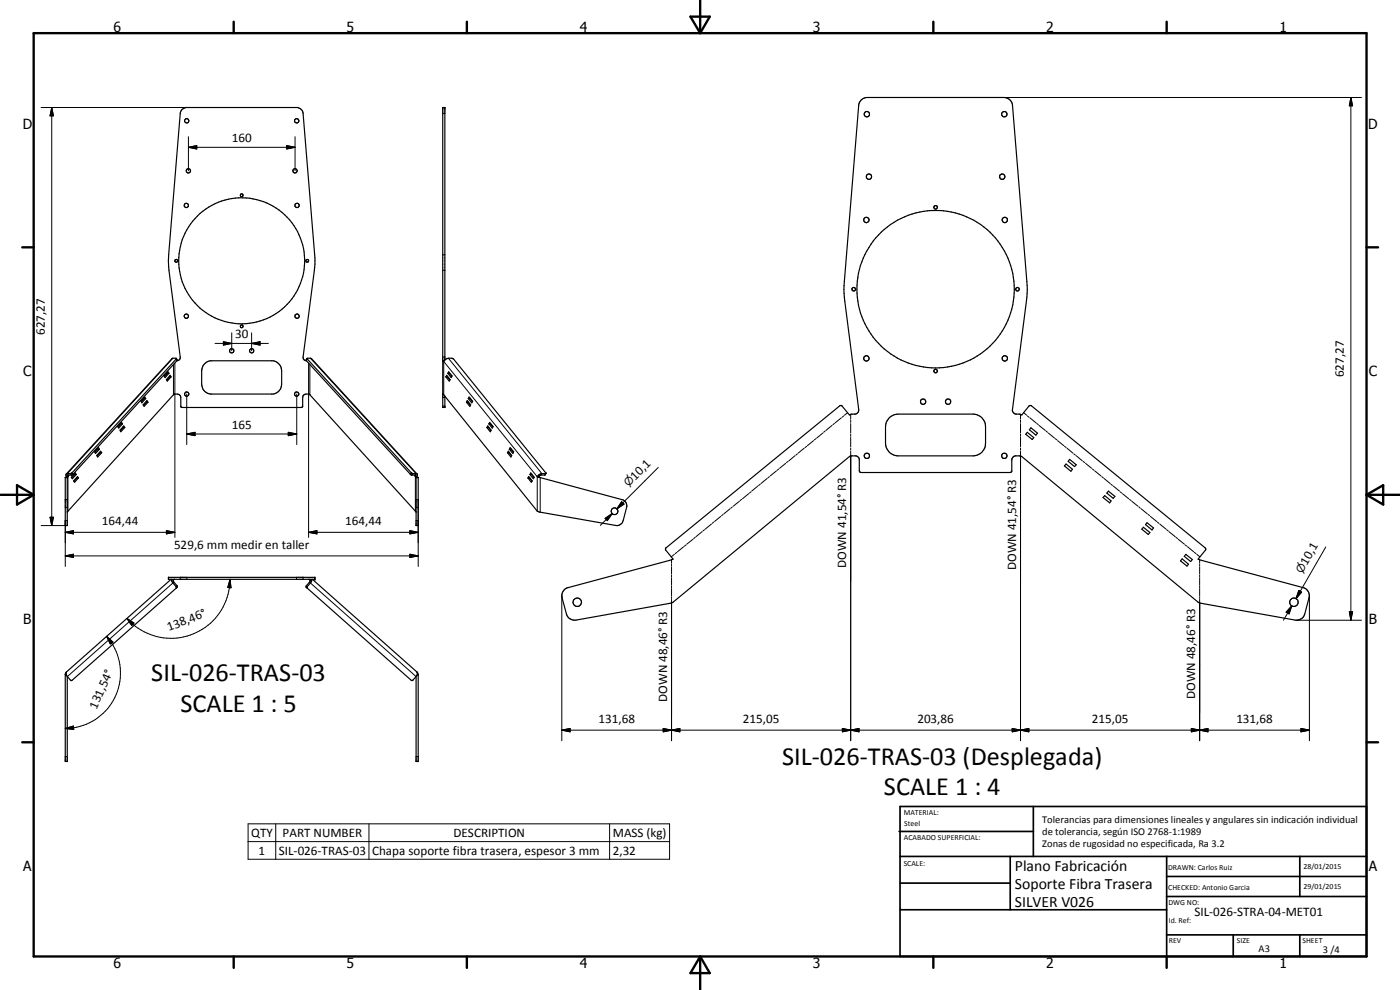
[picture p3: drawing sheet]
<svg xmlns="http://www.w3.org/2000/svg" width="420mm" height="297mm" viewBox="0 0 420 297" stroke-linecap="round" stroke-linejoin="round" font-family="sans-serif">
<g fill="none" stroke="#000" stroke-width=".35">
<path d="M258.5 29.9l.7-.4 1-.2h41.2a2.55 2.55 0 0 1 2.5 2.2l4.4 55.3-.3 3.5-4.2 32.8 .2 .5 .8 .6 1.9 .3 2.2-2.8 .6 .1 52.2 42.6 .2 .5-2.3 2.9 31.5 8.5a2.41 2.41 0 0 1 1.7 3.1l-1.2 4.8a2.62 2.62 0 0 1-2.9 1.9l-28.9-5.3-53.5-44h-1.6l-.8 .5-.3 .7v3.4l-.4 .4h-44.8l-.5-.5v-3.5a1.21 1.21 0 0 0-1-1h-1.4l-.6 .2-53.1 43.8-28.9 5.3a2.62 2.62 0 0 1-2.9-1.9l-1.3-4.8a2.49 2.49 0 0 1 1.8-3.1l31.5-8.5-2.3-2.9 .2-.5 52.1-42.6 .6-.1 2.3 2.8 2.1-.3 .6-.6 .1-.7-4.2-32.6-.2-3.5 4.4-55.3 .4-1zM43.2 119.4l.1 .2M43.3 119.6l-.9 1M43.3 119.6h.4M43.5 119.1l.2 .5-1.1 1.3-.3-.5zM50.2 111.8l.1 .2M50.3 112h.4M50.3 112l-1 1M50.4 111.5l.3 .5-1.1 1.3-.4-.5zM50.8 112.9l.2 .2M51 113.1h.3M51 113.1l-1 1"/>
<path d="M51.1 112.6l.2 .5-1.1 1.2-.3-.4zM51.6 107.6l-31.7 34.6M51.6 107.6h1.3M51.6 107.6h.1M52.9 107.6l-31.3 34.3-.4 .2-1.4 .2 .2 .7M52.9 107.6l.3 .5-31.4 34.3-1.3 .1-.2 .2 .1 .3M53.1 108.2l.8-.4 .2-.7-3.4-26-.2-2.8 3.6-44.2 .3-1 1.3-.8h33.6a2.01 2.01 0 0 1 1.7 1.8l3.5 43.3-.2 3.7-3.3 26 .1 .7 .9 .4M61.4 109.1l.6-.5 1.1-.4h18.8a3.1 3.1 0 0 1 2.6 3.1v3.9a3 3 0 0 1-2.6 3h-18.8a3 3 0 0 1-2.6-3l.1-4.3 .3-1.1zM92.1 107.6l31.3 34.3 .5 .2 1.4 .2-.2 .7M92.1 107.6l-.2 .5 31.3 34.3 1.4 .1 .2 .2-.1 .3M92.1 107.6h.1M92.1 107.6h1.4l31.7 34.6"/>
<path d="M132.9 118.2l28.3 35.2 23.5 4.2a1.95 1.95 0 0 0 2.3-1.4l1.1-4.2a1.91 1.91 0 0 0-1.5-2.1l-24.7-6.7M132.9 108.2h.4M132.9 118.3h.1M132.9 108.2l.3 .3 .1-.3M133.3 108.2l1.3-.7h1l.5 .2 27.8 34.3M133.5 108v-75.7h-.6v90h.6v-3.5M133.8 113.1h.5M134.1 112.6l1 1.3-.3 .4-1-1.2zM134.3 113.1l.7 .9M134.3 112.9v.2M134.4 112h.4M134.7 111.5l1 1.3-.3 .5-1-1.3z"/>
<path d="M134.8 112l.8 .9M134.9 111.9l-.1 .1M140.5 119.6h.5M140.8 119.1l1 1.3-.2 .5-1.1-1.3zM141 119.6l.8 .9M141.1 119.5l-.1 .1M29.3 134.6l.1 .2M29.4 134.8l-.9 1M29.4 134.8h.4M29.5 134.3l.3 .5-1.2 1.3-.2-.5zM30 135.6l.1 .2M30.1 135.8h.4"/>
<path d="M30.1 135.8l-.9 1.1M30.2 135.4l.3 .4-1.2 1.3-.3-.4zM36.3 127l.1 .2M36.4 127.2l-.9 1M36.4 127.2h.4M36.5 126.7l.3 .5-1.2 1.2-.3-.4zM36.9 128.1l.1 .2M37 128.3h.5M37 128.3l-.9 1M37.2 127.8l.3 .5-1.2 1.2-.3-.4zM43.9 120.5l.1 .2M44 120.7h.4"/>
<path d="M44 120.7l-.9 1M44.1 120.2l.3 .5-1.1 1.2-.3-.4zM140 120.7h.4M140.2 120.2l1.1 1.3-.3 .4-1-1.2zM140.4 120.7l.8 .9M140.5 120.5l-.1 .2M146.1 128.3h.5M146.4 127.8l1 1.3-.3 .4-1-1.2zM146.6 128.3l.8 .9M146.6 128.1v.2M146.7 127.2h.5M147 126.7l1 1.3-.3 .4-1-1.2z"/>
<path d="M147.2 127.2l.7 .9M147.2 127v.2M152.3 135.8h.4M152.6 135.4l1 1.3-.3 .4-1-1.3zM152.7 135.8l.8 1M152.8 135.7l-.1 .1M152.9 134.8h.4M153.1 134.3l1.1 1.3-.3 .5-1-1.3zM153.3 134.8l.8 .9M153.4 134.7l-.1 .1M266.7 125.5l1.5-1 1.3-.3h22.5a3.7 3.7 0 0 1 3.8 3.8v5a3.7 3.7 0 0 1-3.8 3.8h-22.5a3.8 3.8 0 0 1-3.7-3.8v-5.4l.2-.9zM308.3 129.7l1.9 1.6-.4 .6-2-1.6z"/>
<path d="M309.4 128.4l2 1.6-.5 .6-2-1.7zM319.9 139.2l1.9 1.6-.4 .6-2-1.6zM321 137.8l2 1.6-.5 .6-1.9-1.6zM19.6 143.3h.6M20 143l-.4 .3v14.4h.6v-14.4l.2-.3M20 143h.4M20.2 153.6l31.9-35.2 .4-.2 1 .1 .6 .5 .2 3.2 .3 .3h35.9l.3-.3 .1-3.2 .7-.5h1.2l32.1 35.3M22.3 142.2l.2 .2M22.5 142.4h.4M22.5 142.4l-1 1M22.6 141.9l.3 .5-1.2 1.2-.3-.4zM23 143.3l.1 .1"/>
<path d="M23.1 143.4l-.9 1M23.1 143.4h.4M23.3 143l.2 .4-1.1 1.3-.3-.4zM124.7 143h.4M124.7 143l.1 .2M124.8 143.2l.1 .1M124.9 143.3v14.4h.6v-14.4M124.9 143.3h.6M125.1 143l.4 .3M158.4 143.4h.5M158.7 143l1 1.3-.2 .4-1.1-1.3zM158.9 143.4l.8 1"/>
<path d="M159 143.3l-.1 .1M159 142.4h.5M159.3 141.9l1 1.3-.2 .4-1.1-1.2zM159.5 142.4l.8 .9M159.6 142.2l-.1 .2M161.2 143h.5M161.2 143l.7 .3M161.7 143l.2 .2M163.9 142l-.1 .1a2.26 2.26 0 0 0-2.4 .7l-.2 .2M163.9 142l-.4 .5h-1.1l-.7 .5M331.5 148.7l1.9 1.6-.4 .6-2-1.6zM332.6 147.4l2 1.5-.5 .6-1.9-1.5z"/>
<path d="M343.1 158.2l2 1.6-.5 .6-1.9-1.6zM344.2 156.8l2 1.6-.5 .6-1.9-1.6zM50.5 173.2h44v.6h-44zM51.3 173.8l-31.3 27.8M51.5 173.8l.3 1 1.1 1.3v.4M51.9 173.8l.2 .2M52.4 173.8l-.4 .3 .1 .4 1.1 1.4-.3 .6M52.9 176.5l-31.3 27.6-.5-.1-1-1.2-.3-.7 .2-.5M92.2 176.5l31.2 27.6h.5l1-1.1M92.7 173.8l.4 .3v.3l-1.2 1.5 .3 .6M93.1 173.8l-.1 .2M93.5 173.8l-.2 1-1.2 1.3 .1 .4"/>
<path d="M93.8 173.8l31.3 27.8M354.8 167.7l1.9 1.6-.5 .5-1.9-1.5zM355.9 166.3l1.9 1.6-.5 .6-1.9-1.6zM19.6 202.5h.3M20 201.6l-.4 .6v26.3h.6v-25.6M125.1 201.6l.2 .7-.4 .7M125.1 201.6l.4 .9M125.2 202.5h.3M125.5 202.5v26h-.6v-25.6"/>
<circle cx="56" cy="36.2" r=".64"/>
<circle cx="89" cy="36.3" r=".63"/>
<circle cx="260.2" cy="34.3" r=".81"/>
<circle cx="301.4" cy="34.2" r=".81"/>
<circle cx="56.5" cy="51.3" r=".64"/>
<circle cx="72.5" cy="58.6" r=".42"/>
<circle cx="88.5" cy="51.2" r=".64"/>
<circle cx="260.8" cy="53" r=".8"/>
<circle cx="300.8" cy="53" r=".8"/>
<circle cx="52.9" cy="78.2" r=".42"/>
<circle cx="55.9" cy="61.6" r=".63"/>
<circle cx="72.5" cy="78.2" r="18.9"/>
<circle cx="89.1" cy="61.6" r=".65"/>
<circle cx="92.2" cy="78.3" r=".41"/>
<circle cx="260" cy="66" r=".81"/>
<circle cx="280.8" cy="62.2" r=".51"/>
<circle cx="301.6" cy="66" r=".8"/>
<circle cx="55.9" cy="94.9" r=".64"/>
<circle cx="72.5" cy="97.9" r=".41"/>
<circle cx="89.2" cy="94.9" r=".64"/>
<circle cx="256.2" cy="86.8" r=".53"/>
<circle cx="280.8" cy="86.8" r="23.6"/>
<circle cx="305.4" cy="86.8" r=".53"/>
<circle cx="56" cy="118.2" r=".64"/>
<circle cx="69.6" cy="105.2" r=".65"/>
<circle cx="75.5" cy="105.2" r=".64"/>
<circle cx="89" cy="118.3" r=".64"/>
<circle cx="260" cy="107.5" r=".8"/>
<circle cx="280.8" cy="111.3" r=".52"/>
<circle cx="301.5" cy="107.5" r=".8"/>
<circle cx="260.2" cy="136.8" r=".81"/>
<circle cx="277" cy="120.5" r=".81"/>
<circle cx="284.5" cy="120.5" r=".8"/>
<circle cx="301.4" cy="136.8" r=".79"/>
<circle cx="184.4" cy="153.4" r="1.01"/>
<circle cx="173.2" cy="180.7" r="1.26"/>
<circle cx="388.3" cy="180.7" r="1.27"/>
</g>
<g fill="none" stroke="#000" stroke-width=".3">
<path d="M12.3 32.3h43.8M15.5 32.3l.5 2.5h-1zM15.5 32.3v125.4M132.9 34.1h.6M301.4 29.3h107.2M405.4 29.3l.5 2.4h-1zM405.4 29.3v156.8M56.5 44.2l2.5-.5v1zM56.5 44.2h32M56.5 41v10.2M86.1 43.7l2.4 .5-2.4 .5zM88.5 41v10.2"/>
<path d="M132.9 76.5h.6M69.5 99.9v5.3M75.5 99.9v5.3M132.9 81.1h.6M51.9 107.5l-31.7 34.6 .3 .4M52.1 109.4v9M52.5 109v52.2M52.9 107.7l.2 .5M56 118.2v15.2M64.5 103h16M67 102.5l2.5 .5-2.5 .5zM75.5 103l2.6-.5v1z"/>
<path d="M89.1 118.2v15.2M92.2 107.7l-.3 .5M92.6 109v52.2M93 109.4v9M93.2 107.5l31.7 34.6-.3 .4M132.9 119.3h.6M132.9 107.1h.6M133.2 118.4v-9.9l28 34.5v10.4M134.6 107.5l28 34.6-.2 .4M56 130.2l2.5-.5v1zM56 130.2h33.1M86.5 129.7l2.6 .5-2.6 .5z"/>
<path d="M132.9 121.8h.6M235.8 139l-1.8 1.5M236.5 138.4l-.5 .4M238.6 136.7l-1.8 1.6M239.3 136.2l-.5 .4M241.4 134.5l-1.9 1.5M242.1 133.9l-.5 .4M244.2 132.2l-1.9 1.5M244.9 131.6l-.5 .4M247 129.9l-1.9 1.5M247.6 129.3l-.4 .4M249.7 127.6l-1.8 1.6"/>
<path d="M250.4 127l-.4 .4M252.5 125.3l-1.9 1.6M253.2 124.8l-.4 .4M254.4 123.8l-1 .8M255.3 124.3v1.4M255.3 126v.7M255.3 127.1v2.8M255.3 130.2v.7M255.3 131.2v2.8M255.3 134.4v.7M255.3 135.4v86.8M306.3 124.3v1.4"/>
<path d="M306.3 126v.7M306.3 127.1v2.8M306.3 130.2v.7M306.3 131.2v2.8M306.3 134.4v.7M306.3 135.4v86.8M307.2 123.8l.9 .8M308.3 124.8l.5 .4M309.1 125.3l1.8 1.6M311.1 127l.5 .4M311.8 127.6l1.9 1.6M313.9 129.3l.5 .4"/>
<path d="M314.6 129.9l1.9 1.5M316.7 131.6l.5 .4M317.4 132.2l1.9 1.5M319.5 133.9l.4 .4M320.2 134.5l1.8 1.5M322.3 136.2l.4 .4M323 136.7l1.8 1.6M325.1 138.4l.4 .4M325.8 139l1.8 1.5M12.3 157.7h7.9M15 155.2h1l-.5 2.5zM19.6 159.7l2.4-.5v1z"/>
<path d="M19.6 152.3h.6M19.6 149.9h.6M19.6 159.7h32.9M20.2 156.2h-.6v13.8M20.8 142.5l-.4 .5v10.4M21.1 142.1l.3 .4M21.6 141.9l.3 .4M49.9 159.2l2.6 .5-2.6 .5zM92.6 159.7l2.5-.5v1zM92.6 159.7h32.9M123 159.2l2.5 .5-2.5 .5zM123.4 141.9l-.3 .4"/>
<path d="M123.9 142.1l-.3 .4M124.3 142.5l.4 .5v10.4M124.9 156.2h.6M124.9 152.3h.6M124.9 149.9h.6v20.1M162.1 143.3v10.4M163.7 142.1l-.2 .4M181.6 155.5l2.1-1.4-1.4 2.1zM183.7 154.1l-3.5 3.5M186.6 150.5l.7 .8-2.2 1.4zM197.6 140.3l-12.5 12.4M210.7 159.5l-1.8 1.5"/>
<path d="M211.4 158.9l-.4 .4M213.5 157.2l-1.8 1.5M214.2 156.6l-.4 .4M216.3 154.9l-1.9 1.6M217 154.3l-.4 .4M219.1 152.7l-1.9 1.5M219.8 152.1l-.5 .4M221.9 150.4l-1.9 1.5M222.6 149.8l-.5 .4M224.7 148.1l-1.9 1.5M225.4 147.6l-.5 .4M227.4 145.8l-1.8 1.6"/>
<path d="M228.2 145.3l-.5 .4M230.2 143.6l-1.8 1.5M230.9 143l-.4 .4M233 141.3l-1.8 1.5M233.7 140.7l-.5 .4M327.9 140.7l.4 .4M328.5 141.3l1.9 1.5M330.7 143l.4 .4M331.3 143.6l1.9 1.5M333.4 145.3l.5 .4M334.1 145.8l1.9 1.6M336.2 147.6l.5 .4"/>
<path d="M336.9 148.1l1.8 1.5M339 149.8l.5 .4M339.7 150.4l1.8 1.5M341.8 152.1l.4 .4M342.5 152.7l1.8 1.5M344.6 154.3l.4 .4M345.3 154.9l1.8 1.6M347.3 156.6l.5 .4M348.1 157.2l1.8 1.5M350.1 158.9l.5 .4M350.8 159.5l1.9 1.5M19.6 166.8l2.4-.5v1z"/>
<path d="M19.6 166.8h105.9M50.6 173.2v.6M52.2 174.7l-32 28.3M53.1 175.7l-.3 .3M54.1 173.2v.6M56.1 173.2v.6M69 173.8l.3 2.6-.9-.1zM69 173.8a17.7 17.7 0 0 1-11.4 16.6 17.7 17.7 0 0 1-19.5-4.9M89 173.2v.6M91 173.2v.6M92 175.7l.2 .3M92.9 174.7l32 28.3"/>
<path d="M94.4 173.2v.6M123 166.3l2.5 .5-2.5 .5zM168.6 178.7v43.5M201.5 167.9v1.1M201.5 169.3v.5M201.5 170.1v2.2M201.5 172.6v.5M201.5 173.4v2.1M201.5 175.8v.5M201.5 176.6v2.1M201.5 179v.6M201.5 179.8v42.4"/>
<path d="M202.4 166.3l-.9 .8M203.1 165.7l-.5 .4M205.2 164l-1.9 1.6M205.9 163.5l-.5 .4M208 161.8l-1.9 1.5M208.6 161.2l-.4 .4M352.9 161.2l.5 .4M353.6 161.8l1.9 1.5M355.7 163.5l.5 .4M356.4 164l1.9 1.6M358.5 165.7l.4 .4M359.2 166.3l.9 .8"/>
<path d="M360 167.9v1.1M360 169.3v.5M360 170.1v2.2M360 172.6v.5M360 173.4v2.1M360 175.8v.5M360 176.6v2.1M360 179v.6M360 179.8v42.4M389.8 177.2l.8 .5-1.7 1.9zM390.2 177.4l-1.3 2.2M393 178.7v43.5"/>
<path d="M397.9 164.1l-9 15.5M32 190.9l1.9 1.8-.8 .5zM32 190.9a16.6 16.6 0 0 1 2.7 17.8 16.6 16.6 0 0 1-15.1 9.9M38.1 185.5l2.1 1.4-.7 .8zM387.7 181.8l-.8 2.4-.9-.5zM387.7 181.8l-2.5 4.3M389.2 186.1h19.4M404.9 183.6h1l-.5 2.5zM19.6 218.6l2.4-.8 .1 1.1zM168.6 219.1l2.5-.5v1zM168.6 219.1h224.4M199 218.6l2.5 .5-2.5 .5z"/>
<path d="M199 218.6l5 1v-1l-5 1zM201.5 219.1l2.5-.5v1zM252.8 218.6l2.5 .5-2.5 .5zM252.8 218.6l5 1v-1l-5 1zM255.3 219.1l2.5-.5v1zM303.8 218.6l2.5 .5-2.5 .5zM303.8 218.6l5 1v-1l-5 1zM306.3 219.1l2.5-.5v1zM357.5 218.6l2.5 .5-2.5 .5zM357.5 218.6l5 1v-1l-5 1zM360 219.1l2.5-.5v1zM390.4 218.6l2.6 .5-2.6 .5z"/>
<path d="M19.6 227h.6M124.9 227h.6M74.5 247.2h126.4v10.6h-126.4zM74.5 252.5h126.4M82.8 247.2v10.6M110.7 247.2v10.6M183 247.2v10.6"/>
</g>
<g fill="#000">
<circle cx="132.9" cy="32.3" r=".18"/>
<circle cx="133.5" cy="32.3" r=".18"/>
<circle cx="94.5" cy="173.8" r=".18"/>
<circle cx="94.5" cy="173.2" r=".18"/>
</g>
<g fill="none" stroke="#000" stroke-width=".71">
<path d="M10.1 9.9h400v277.1h-400zM70.1 6.5v3.4M140.1 6.5v3.4M207.2 5h5.8l-2.9 4.9zM210.1 0v9.9M280.1 6.5v3.4M350.1 6.5v3.4M6.7 74.2h3.4M410.1 74.2h3.5M.1 148.5h10M5.1 145.6l5 2.9-5 2.9zM410.1 148.5h10"/>
<path d="M410.1 148.5l5-2.9v5.8zM6.7 222.7h3.4M410.1 222.7h3.5M70.1 287v3.4M140.1 287v3.4M210.1 287v10M210.1 287l2.9 5h-5.8zM280.1 287v3.4M350.1 287v3.4"/>
</g>
<g fill="none" stroke="#000" stroke-width=".51">
<path d="M269.8 249.5h40.3M270.1 242h140v45h-140zM270.1 257h140M303.2 257v16M310.1 242v15M350.1 257v30M390.1 257v12M270.1 265h33.1M270.1 273h80M350.1 269h60M350.1 263h60M350.1 280.5h60"/>
<path d="M370.1 280.5v6.5M390.1 280.5v6.5"/>
</g>
<g fill="#000">
<path d="M15.5 32.3l.5 2.5h-1zM405.4 29.3l.5 2.4h-1zM56.5 44.2l2.5-.5v1zM86.1 43.7l2.4 .5-2.4 .5zM67 102.5l2.5 .5-2.5 .5zM75.5 103l2.6-.5v1zM56 130.2l2.5-.5v1zM86.5 129.7l2.6 .5-2.6 .5zM15 155.2h1l-.5 2.5zM19.6 159.7l2.4-.5v1zM92.6 159.7l2.5-.5v1zM181.6 155.5l2.1-1.4-1.4 2.1z"/>
<path d="M186.6 150.5l.7 .8-2.2 1.4zM19.6 166.8l2.4-.5v1zM49.9 159.2l2.6 .5-2.6 .5zM69 173.8l.3 2.6-.9-.1zM123 166.3l2.5 .5-2.5 .5zM123 159.2l2.5 .5-2.5 .5zM389.8 177.2l.8 .5-1.7 1.9zM32 190.9l1.9 1.8-.8 .5zM38.1 185.5l2.1 1.4-.7 .8zM387.7 181.8l-.8 2.4-.9-.5zM404.9 183.6h1l-.5 2.5zM19.6 218.6l2.4-.8 .1 1.1z"/>
<path d="M168.6 219.1l2.5-.5v1zM199 218.6l2.5 .5-2.5 .5zM201.5 219.1l2.5-.5v1zM252.8 218.6l2.5 .5-2.5 .5zM255.3 219.1l2.5-.5v1zM303.8 218.6l2.5 .5-2.5 .5zM306.3 219.1l2.5-.5v1zM357.5 218.6l2.5 .5-2.5 .5zM360 219.1l2.5-.5v1zM390.4 218.6l2.6 .5-2.6 .5z"/>
</g>
<g font-size="7.9">
<text x="45.4" y="204.5">SIL-026-TRAS-03</text>
<text x="54.1" y="213.5">SCALE 1 : 5</text>
<text x="234.8" y="229.6">SIL-026-TRAS-03 (Desplegada)</text>
<text x="265.3" y="238.5">SCALE 1 : 4</text>
</g>
<g font-size="4.7">
<text x="304.6" y="261.2">Plano Fabricación</text>
<text x="304.6" y="266.6">Soporte Fibra Trasera</text>
<text x="304.6" y="272">SILVER V026</text>
</g>
<g font-size="4.2">
<text x="34" y="9.6">6</text>
<text x="104" y="9.6">5</text>
<text x="174" y="9.6">4</text>
<text x="244" y="9.6">3</text>
<text x="314" y="9.6">2</text>
<text x="384" y="9.6">1</text>
<text x="6.8" y="38.7">D</text>
<text x="410.6" y="38.7">D</text>
<text x="7" y="112.9">C</text>
<text x="410.8" y="112.9">C</text>
<text x="7" y="187.1">B</text>
<text x="410.8" y="187.1">B</text>
<text x="7" y="261.4">A</text>
<text x="410.8" y="261.4">A</text>
<text x="34" y="290.4">6</text>
<text x="104" y="290.4">5</text>
<text x="174" y="290.4">4</text>
<text x="244" y="290.4">3</text>
<text x="314" y="290.4">2</text>
<text x="384" y="290.4">1</text>
</g>
<g font-size="3.9">
<text x="69.6" y="42.6">160</text>
<text x="13.5" y="100.5" transform="rotate(-90 13.5 100.5)">627,27</text>
<text x="70.6" y="101.5">30</text>
<text x="403.3" y="113.2" transform="rotate(-90 403.3 113.2)">627,27</text>
<text x="69.6" y="128.7">165</text>
<text x="190.6" y="144.2" transform="rotate(-45 190.6 144.2)">10,1</text>
<text x="30.6" y="157.6">164,44</text>
<text x="103.6" y="157.6">164,44</text>
<text x="52.2" y="164.7">529,6 mm medir en taller</text>
<text x="254" y="170.4" transform="rotate(-90 254 170.4)">DOWN 41,54° R3</text>
<text x="305" y="171.1" transform="rotate(-90 305 171.1)">DOWN 41,54° R3</text>
<text x="392.2" y="169.8" transform="rotate(-60 392.2 169.8)">10,1</text>
<text x="50.7" y="189.3" transform="rotate(-21 50.7 189.3)">138,46°</text>
<text x="358.7" y="209.8" transform="rotate(-90 358.7 209.8)">DOWN 48,46° R3</text>
<text x="28.9" y="212.9" transform="rotate(-66 28.9 212.9)">131,54°</text>
<text x="200.3" y="210.6" transform="rotate(-90 200.3 210.6)">DOWN 48,46° R3</text>
<text x="179.7" y="217">131,68</text>
<text x="223" y="217">215,05</text>
<text x="275.3" y="217">203,86</text>
<text x="327.6" y="217">215,05</text>
<text x="371" y="217">131,68</text>
<text x="75.4" y="251.1">QTY</text>
<text x="84.8" y="251.1">PART NUMBER</text>
<text x="136.1" y="251.1">DESCRIPTION</text>
<text x="183.9" y="251.2">MASS (kg)</text>
<text x="77.6" y="256.4">1</text>
<text x="83.7" y="256.5">SIL-026-TRAS-03</text>
<text x="111.7" y="256.5">Chapa soporte fibra trasera, espesor 3 mm</text>
<text x="183.9" y="256.5">2,32</text>
<text x="358.5" y="275">SIL-026-STRA-04-MET01</text>
</g>
<g font-size="3.3">
<text x="188.7" y="146.2" transform="rotate(-45 188.7 146.2)">n</text>
<text x="390.8" y="172.2" transform="rotate(-60 390.8 172.2)">n</text>
</g>
<g font-size="3.1">
<text x="312.7" y="246.8">Tolerancias para dimensiones lineales y angulares sin indicación individual</text>
<text x="312.7" y="250.4">de tolerancia, según ISO 2768-1:1989</text>
<text x="312.7" y="254">Zonas de rugosidad no especificada, Ra 3.2</text>
<text x="377.7" y="285.6">A3</text>
<text x="397" y="285.9">3 /4</text>
</g>
<g font-size="2.4">
<text x="271.2" y="244.4">MATERIAL:</text>
<text x="271.3" y="252">ACABADO SUPERFICIAL:</text>
<text x="271.4" y="247.9">Steel</text>
<text x="271.2" y="259.7">SCALE:</text>
<text x="350.6" y="261">DRAWN: Carlos Ruiz</text>
<text x="391.2" y="260.6">28/01/2015</text>
<text x="350.6" y="267">CHECKED: Antonio Garcia</text>
<text x="391.2" y="266.7">29/01/2015</text>
<text x="350.6" y="271.4">DWG NO:</text>
<text x="350.8" y="276.9">Id. Ref:</text>
<text x="350.8" y="282.8">REV</text>
<text x="371.2" y="282.9">SIZE</text>
<text x="390.9" y="282.9">SHEET</text>
</g>
</svg>
